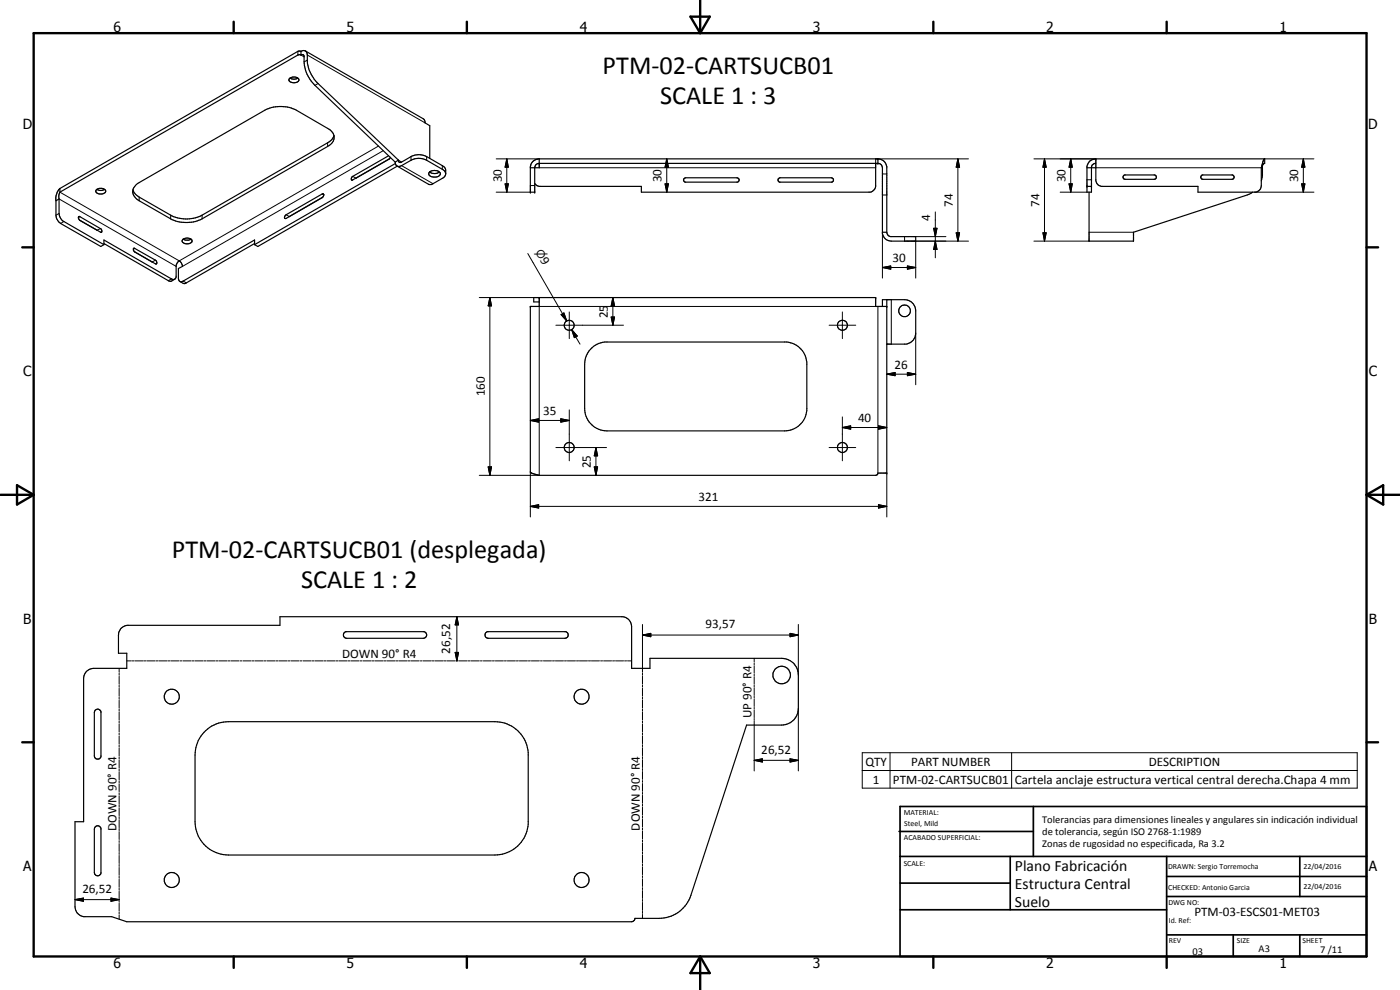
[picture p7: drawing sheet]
<svg xmlns="http://www.w3.org/2000/svg" width="420mm" height="297mm" viewBox="0 0 420 297" stroke-linecap="round" stroke-linejoin="round" font-family="sans-serif">
<g fill="none" stroke="#000" stroke-width=".35">
<path d="M90.3 15.4a1.16 1.16 0 0 1 1.4-.1 1.16 1.16 0 0 1 .5 1.2 9.5 9.5 0 0 0 1.5 6.3l1.8 2.3 24.1 22.9M90.3 16.5l.6-.1 .2 .2a11.4 11.4 0 0 0 3.4 9l24.1 23M90.3 15.4v1.1M90.3 16.5h-.9l-71.4 41.2M90.3 15.4h-.9l-71.4 41.2M91.6 15.3l35.6 20.5 .4 1.1 1.4 .8v9.8M86.9 23.5a1.67 1.67 0 0 1 2.8 .6 1.84 1.84 0 0 1-3-.1zM87.1 23.4l1 .3 1.3-.3M17.7 59.7v4.4a3 3 0 0 0 1.5 2.4l12 6.9M17.7 59.7l-.9 .5M18 56.6a4.3 4.3 0 0 0-1.2 3.6M18 57.7l-.4 1.1 .1 .9"/>
<path d="M18 56.6v1.1M28.9 57a1.85 1.85 0 0 1 2.8 .4 1.73 1.73 0 0 1-3 0zM29.1 56.8l1 .3 1.3-.3M40.7 55.6l1.1-.8 37.7-21.7a10.6 10.6 0 0 1 9.4 0l9.4 5.4a2.85 2.85 0 0 1 2 2.7 2.85 2.85 0 0 1-2 2.7l-37.6 21.8a10.6 10.6 0 0 1-9.5 0l-9.4-5.5a2.86 2.86 0 0 1-1.1-4.6zM96.8 59.2l-10.1 5.8M100.2 40.7l-.5 1-.9 .9-38.1 22a10.3 10.3 0 0 1-9.5 0l-9.4-5.5-1.1-.8-.8-1.4M116.6 46.7l-10.7 6.2-.5 .6v.4l.3 .2 11-6.3 .5-.6M116.8 47.7l-10 5.8M118.6 48.6a1.15 1.15 0 0 0 .6 1.3 1.15 1.15 0 0 0 1.3-.2l3.1-1.8a5.3 5.3 0 0 1 4.4 .2l5 2.9 .5 .4 .3 .8M118.6 49.1l-42.2 24.3M119.2 49.8l9.6 5.6h.6l3.6-2.1 .5-.4 .3-.7M119.2 49.9l-41.8 24.1-1-.6"/>
<path d="M119.6 48a.58 .58 0 0 0 .2 .7 .58 .58 0 0 0 .7-.1l2.8-1.6a5 5 0 0 1 4.7 0l5.3 3.1 .4 .7 .1 1.4M119.6 48l-1 .6M128.9 51.6a2.5 2.5 0 0 0 3 0M129 51.6a2.07 2.07 0 0 1 3.2 .6 2.09 2.09 0 0 1-3.5 .1zM129 51.6h.1M161.8 47.7v2.6h-2.6M205.3 53.6l.5-.3h15.3a.66 .66 0 0 1 .7 .6 .66 .66 0 0 1-.5 .8h-15.7l-.5-.6zM233.6 53.6l.5-.3h15.4a.67 .67 0 0 1 .6 .6 .67 .67 0 0 1-.4 .8h-15.7l-.5-.4zM262.8 49v7l-.5 .9-1.2 .8h-68.6v-1.8h-30.7l-.6-.2-.7-.7M263.5 47.7h-101.9a2.63 2.63 0 0 0-2.4 2.4v7.6h1.3v-7.4l.4-.9 .7-.4h102.1l.7 .4 .4 .9v19.8a2.72 2.72 0 0 0 2.7 2.2h7.3v-1.3h-7.6l-.7-.4-.4-.9M263.5 47.7a2.71 2.71 0 0 1 2.6 2.3v19.7M263.5 47.7v1.3"/>
<path d="M326.2 55.9h1.4M326.2 50.3h2.7M326.8 57.7v14.6h13.4v-2.6l34.1-11.2 1.7-.8M328.9 47.7a2.72 2.72 0 0 0-2.7 2.3v7.7h1.4v-7.6l.5-.9 .8-.2M328.9 47.7v6.6l.7 1.2 .9 .4h29v1.8h17.4a2.07 2.07 0 0 0 1.6-2v-5.4M328.9 47.7h50.6v1.3l-.3 .2-.7 1.1M337.2 52.7l.3-.2h9a.66 .66 0 0 1 .5 .7 .66 .66 0 0 1-.6 .6h-8.7a.65 .65 0 0 1-.6-.4 .65 .65 0 0 1 .1-.7zM360.5 52.7l.3-.2h9.1a.67 .67 0 0 1 .5 .7 .67 .67 0 0 1-.7 .6l-9-.1a.67 .67 0 0 1-.2-1zM378.9 49.7v3l-.4 1.6M379.5 47.7l-1 2.6M16.8 60.2v4.4a3.3 3.3 0 0 0 1.4 2.5l12.1 6.9 .9-.6M23.9 66.1l6.4 3.6 .3-.1-.3-1-6.6-3.7a.72 .72 0 0 0 .3 1.2"/>
<path d="M29.2 69.1h.1M31.2 73.4v-1.4l20.3 11.7a.85 .85 0 0 0 1.4-.6l.1-3.9a.73 .73 0 0 1 .6-.8 .73 .73 0 0 1 .9 .6l.3 .9-1.3 .7v2.9l.5 1M31.2 73.1l19.5 11.2h.8l.9-.5M40.1 74.5l6.5 3.6a.63 .63 0 0 1 .5 .5 .63 .63 0 0 1-.3 .6l-6.5-3.7-.3-.4zM40.4 75.6l5.4 3M54.9 71.8a1.89 1.89 0 0 1 2.7 .5 1.73 1.73 0 0 1-3 0zM55 71.8a2.04 2.04 0 0 0 2.3 0M76.4 73.1l-20.7 11.9h-.6l-1.1-.5M76.4 73.4v-1.4l-21.4 12.3-1 .2M85.7 64.6l11-6.4a.44 .44 0 0 1 .5 .3 .44 .44 0 0 1-.3 .6l-11 6.4a.41 .41 0 0 1-.6-.1 .41 .41 0 0 1 .2-.6zM264.8 69.7h1.3M161.8 89.3v2.6h-2.6v49.7l.7 .5 1.9 .5h101l.5-.2 .2-.5h2.6v-52"/>
<path d="M161.8 90.6h-1.6v-1.3h102.6v2.6h3.3M264.8 91.9v-2h6.7a3.3 3.3 0 0 1 3.3 3.4v6.6a3.3 3.3 0 0 1-2.9 3.4h-5.8M177.2 104.8l2-1.5 2.3-.7h54.6a6.8 6.8 0 0 1 6 6v14.6a6.8 6.8 0 0 1-6.6 6.1h-53.4a6.8 6.8 0 0 1-6.6-6.7v-13.3a6.6 6.6 0 0 1 1.7-4.5zM36.4 188.5l1.8-.9h45.8v-2.6h102.9a3 3 0 0 1 2.7 3v12.5h5.5v-3h39.5a5 5 0 0 1 5 5v10a5 5 0 0 1-5 5.1h-10.5l-16.8 51a10 10 0 0 1-9.5 6.9h-7.3l-.2 .7-.7 .4h-151.6l-4.5-1.6h-8.4a3.1 3.1 0 0 1-2.6-3v-25.5h2.6v-43a3 3 0 0 1 3-3h9.9v-4.5h-2.5l.1-6.2zM103.2 189.9l.6-.4h23.5a1.01 1.01 0 0 1 .7 1.1 1.01 1.01 0 0 1-1 .9h-23a1.02 1.02 0 0 1-.8-1.6zM145.7 189.9l.6-.4h23.5a1.02 1.02 0 0 1 .7 1.1 1.02 1.02 0 0 1-1 .9h-23a1.02 1.02 0 0 1-.8-1.6zM28.6 213.1a1 1 0 0 1 1.7 .4v13.5a1.02 1.02 0 0 1-1.1 .8 1.02 1.02 0 0 1-.9-1v-13zM61.2 219.8a10.2 10.2 0 0 1 7.3-3.3h80a10 10 0 0 1 10 9.3v21.5a10 10 0 0 1-10 9.2h-80a10 10 0 0 1-10-10v-20a10.1 10.1 0 0 1 2.7-6.7zM28.7 247.9a1.01 1.01 0 0 1 1.6 .6v13.5a1.01 1.01 0 0 1-1.1 .8 1.01 1.01 0 0 1-.9-1v-13z"/>
<circle cx="170.8" cy="97.6" r="1.5"/>
<circle cx="252.8" cy="97.6" r="1.49"/>
<circle cx="271.5" cy="93.3" r="1.75"/>
<circle cx="170.8" cy="134.3" r="1.51"/>
<circle cx="252.8" cy="134.3" r="1.51"/>
<circle cx="51.5" cy="209" r="2.25"/>
<circle cx="174.5" cy="209" r="2.25"/>
<circle cx="234.6" cy="202.5" r="2.63"/>
<circle cx="51.5" cy="264" r="2.26"/>
<circle cx="174.5" cy="264" r="2.24"/>
</g>
<g fill="none" stroke="#000" stroke-width=".3">
<path d="M89.4 15.4v1.1M90.3 16.5l1 .6M92.2 18l-.9 .6M92.2 16.5l35.4 20.4M95.5 25.1l-1 .5M17.7 59.7l35.2 20.2M41.8 59.1v1.1M96.7 58.2l.5 .3M98.3 42.8v1.1M105.9 52.9l.9 .6M113.6 43.8l-59.8 34.5-35.8-20.6M115 45.2l-60.2 34.7"/>
<path d="M119.6 48l.9 .6M120.5 49.7l9.5 5.4M123.3 47v1.1M128 47v1.1M132.7 49.7v1.1M148.9 47.7h12.9M148.9 57.7h10.3M151.6 55.2h1l-.5 2.5zM152.1 47.7l.5 2.5h-1zM152.1 47.7v10M159.2 55.7h1.3M161.8 50.3h101"/>
<path d="M199.6 55.2h1l-.5 2.5zM200.1 47.7l.5 2.5h-1zM200.1 47.7v10M264.8 52.2h1.3M264.8 58.5h1.3M287.5 47.7l.5 2.5h-1zM287.5 47.7v24.6M290.6 47.7h-27.8v1.3M310.3 47.7h18.6M313.5 47.7l.5 2.5h-1zM313.5 47.7v24.6M318.2 57.7h8"/>
<path d="M320.8 55.2h1l-.5 2.5zM321.3 47.7l.5 2.5h-1zM321.3 47.7v10M326.2 53.9h1.4M328.9 50.3h50M376.5 57.7h17.8M379.5 47.7h14.8M390.6 55.2h1l-.5 2.5zM391.1 47.7l.5 2.5h-1zM391.1 47.7v10M17.7 64.1l-.9 .5M19.2 66.5l-1 .6"/>
<path d="M24 65l-.5 .3M30.1 68.6l-.9 .5M40.5 74.5l-.5 .3M46.6 78.1l-.9 .5M51.2 64.6v1.1M60.7 64.6v1.1M85.9 64.4l.9 .6M158.4 76.1l11.7 20.2M264.8 69.7v13.7M271.5 71v1.3h19.1M272.3 79.8l2.5 .5-2.5 .5zM274.8 72.3v11.1"/>
<path d="M274.8 71h9.1M280.2 68.5h1l-.5 2.5zM280.7 72.3l.5 2.5h-1zM280.7 63.6v13.7M287 69.8h1l-.5 2.5zM310.3 72.3h16.5M313 69.8h1l-.5 2.5zM326.8 69.7h13.4M51.5 83.7l-1 .5M55 84.3l.9 .6M143.8 89.3h18M147 89.3l.5 2.5h-1z"/>
<path d="M147 89.3v53.3M166.8 97.6h20.3M168.4 94.4l.8-.5 .9 2.4zM168.8 94.1l1.3 2.2M170.8 93.6v8M171.6 98.9l1.7 1.9-.9 .5zM171.6 98.9l2.5 4.4M183.4 95.1h1l-.5 2.5zM183.9 89.3l.5 2.5h-1zM183.9 89.3v8.3M248.8 97.6h8M252.8 93.6v8"/>
<path d="M262.8 91.9h-101v50.7h-18M263.5 91.9v50M264.8 80.3l2.5-.5v1zM264.8 80.3h10M267.5 89.9v13.4M274.8 99.9v15.5M266.1 112.3l2.5-.5v.9zM266.1 112.3h8.7M272.3 111.8l2.5 .5-2.5 .4zM159.2 126.2l2.5-.6v1.1zM159.2 126.2h11.6M166.8 134.3h15.2"/>
<path d="M168.3 125.6l2.5 .6-2.5 .5zM170.8 123v15.3M178.8 134.3l.6 2.5h-1.1zM178.8 134.3v8.3M248.8 134.3h8M252.8 128.3l2.5-.5v1zM252.8 125.1v13.2M252.8 128.3h13.3M263.6 127.8l2.5 .5-2.5 .5zM146.5 140.1h1l-.5 2.5zM159.2 151.9l2.5-.5v1zM159.2 151.9h106.9"/>
<path d="M159.2 141.6v13.5M178.3 140.1h1.1l-.6 2.5zM263.6 151.4l2.5 .5-2.5 .5zM266.1 141.9v13.2M38 198.3h1.3M39.5 198.3h.7M40.5 198.3h2.4M43.1 198.3h.7M44.1 198.3h2.4M46.8 198.3h.6M47.7 198.3h2.4M50.4 198.3h.6"/>
<path d="M51.3 198.3h2.4M54 198.3h.6M54.9 198.3h2.4M57.6 198.3h.6M58.5 198.3h2.4M61.2 198.3h.6M62.1 198.3h2.4M64.8 198.3h.6M65.7 198.3h2.4M68.4 198.3h.6M69.3 198.3h2.4M72 198.3h.6"/>
<path d="M72.9 198.3h2.4M75.6 198.3h.6M76.5 198.3h2.4M79.2 198.3h.6M80.1 198.3h2.4M82.8 198.3h.6M83.7 198.3h2.4M86.4 198.3h.6M87.3 198.3h2.4M90.1 198.3h.5M91 198.3h2.4M93.7 198.3h.6"/>
<path d="M94.6 198.3h2.4M97.3 198.3h.6M98.2 198.3h2.4M100.9 198.3h.6M101.8 198.3h2.4M104.5 198.3h.6M105.4 198.3h2.4M108.1 198.3h.6M109 198.3h2.4M111.7 198.3h.6M112.6 198.3h2.4M115.3 198.3h.6"/>
<path d="M116.2 198.3h2.4M118.9 198.3h.6M119.8 198.3h2.4M122.5 198.3h.6M123.4 198.3h2.4M126.1 198.3h.6M127 198.3h2.4M129.7 198.3h.6M130.6 198.3h2.4M133.3 198.3h.6M134.2 198.3h2.4M136.6 195.7h1l-.5 2.6z"/>
<path d="M136.9 198.3h.6M137.1 185l.5 2.5h-1zM137.1 185v13.3M137.8 198.3h2.4M140.5 198.3h.6M141.4 198.3h2.4M144.2 198.3h.5M145.1 198.3h2.4M147.8 198.3h.6M148.7 198.3h2.4M151.4 198.3h.6M152.3 198.3h2.4"/>
<path d="M155 198.3h.6M155.9 198.3h2.4M158.6 198.3h.6M159.5 198.3h2.4M162.2 198.3h.6M163.1 198.3h2.4M165.8 198.3h.6M166.7 198.3h2.4M169.4 198.3h.6M170.3 198.3h2.4M173 198.3h.6M173.9 198.3h2.4"/>
<path d="M176.6 198.3h.6M177.5 198.3h2.4M180.2 198.3h.6M181.1 198.3h2.4M183.8 198.3h.6M184.7 198.3h2.4M187.4 198.3h.6M188.3 198.3h1.3M192.8 190.5l2.5-.5v1.1zM192.8 187.4v14.3M192.8 190.5h46.8M226.3 197.5v1.1"/>
<path d="M226.3 198.9v.6M226.3 199.8v2.2M237.1 190l2.5 .5-2.5 .6zM239.6 187.4v15.1M35.8 200.5v1.2M35.8 202v.6M35.8 202.9v2.4M35.8 205.6v.6M35.8 206.5v2.4M35.8 209.2v.6M35.8 210.1v2.4M35.8 212.8v.6"/>
<path d="M35.8 213.7v2.4M35.8 216.4v.6M35.8 217.3v2.3M35.8 220v.5M192.8 202v.6M192.8 202.9v2.4M192.8 205.6v.6M192.8 206.5v2.4M192.8 209.2v.6M192.8 210.1v2.3M192.8 212.7v.7M192.8 213.6v2.4"/>
<path d="M192.8 216.3v.6M192.8 217.2v2.4M192.8 219.9v.6M226.3 202.3v.5M226.3 203.1v2.2M226.3 205.6v.6M226.3 206.4v2.3M226.3 208.9v.6M226.3 209.8v2.2M226.3 212.3v.5M226.3 213.1v2.2M226.3 215.6v.6"/>
<path d="M226.3 216.4v14.9M239.6 212.5v18.8M35.8 220.9v2.3M35.8 223.5v.6M35.8 224.4v2.4M35.8 227.1v.6M35.8 228v2.4M35.8 230.7v.6M35.8 231.6v2.4M35.8 234.3v.6M35.8 235.2v2.3M35.8 237.9v.6"/>
<path d="M35.8 238.8v2.4M192.8 220.8v2.3M192.8 223.4v.6M192.8 224.3v2.4M192.8 227v.6M192.8 227.9v2.4M192.8 230.6v.6M192.8 231.5v2.3M192.8 234.2v.5M192.8 235.1v2.3M192.8 237.7v.6M192.8 238.6v2.4"/>
<path d="M226.3 228.1l2.5-.4v.9zM226.3 228.1h13.3M237.1 227.7l2.5 .4-2.5 .5zM258.8 225.8h148.5v10.7h-148.5zM258.8 231.2h148.5M267.1 225.8v10.7M303.6 225.8v10.7M35.8 241.4v.7M35.8 242.4v2.3M35.8 245v.6M35.8 245.9v2.4M35.8 248.6v.6"/>
<path d="M35.8 249.5v2.4M35.8 252.2v.6M35.8 253.1v2.4M35.8 255.8v.6M35.8 256.7v2.4M35.8 259.4v.6M192.8 241.3v.6M192.8 242.2v2.4M192.8 244.9v.6M192.8 245.8v2.4M192.8 248.5v.5M192.8 249.3v2.4"/>
<path d="M192.8 252v.6M192.8 252.9v2.4M192.8 255.6v.6M192.8 256.5v2.4M192.8 259.2v.6M22.5 269.9l2.5-.4v.9zM22.5 269.9h13.3M33.3 269.5l2.5 .4-2.5 .5zM35.8 260.3v2.3M35.8 262.9v.6M35.8 263.8v2.4M35.8 266.5v.6"/>
<path d="M35.8 267.4v2.4M35.8 270.1v.6M35.8 271v2.4M35.8 273.7v.6M35.8 274.6v1.2M192.8 260.1v2.3M192.8 262.8v.5M192.8 263.7v2.3M192.8 266.3v.6M192.8 267.2v2.4M192.8 269.9v.6M192.8 270.8v2.4"/>
<path d="M192.8 273.4v.7M192.8 274.4v1.1"/>
</g>
<g fill="#000">
<circle cx="159.2" cy="57.7" r=".18"/>
<circle cx="160.5" cy="57.7" r=".18"/>
<circle cx="161.8" cy="49" r=".18"/>
<circle cx="262.8" cy="49" r=".18"/>
<circle cx="263.5" cy="49" r=".18"/>
<circle cx="263.5" cy="47.7" r=".18"/>
<circle cx="326.2" cy="55.9" r=".18"/>
<circle cx="327.6" cy="55.9" r=".18"/>
<circle cx="159.2" cy="91.9" r=".18"/>
<circle cx="161.8" cy="89.3" r=".18"/>
<circle cx="262.8" cy="89.3" r=".18"/>
<circle cx="266.1" cy="91.9" r=".18"/>
<circle cx="266.1" cy="141.9" r=".18"/>
</g>
<g fill="none" stroke="#000" stroke-width=".71">
<path d="M10.1 9.9h400v277.1h-400zM70.1 6.5v3.4M140.1 6.5v3.4M207.2 5h5.8l-2.9 4.9zM210.1 0v9.9M280.1 6.5v3.4M350.1 6.5v3.4M6.7 74.2h3.4M410.1 74.2h3.5M.1 148.5h10M5.1 145.6l5 2.9-5 2.9zM410.1 148.5h10"/>
<path d="M410.1 148.5l5-2.9v5.8zM6.7 222.7h3.4M410.1 222.7h3.5M70.1 287v3.4M140.1 287v3.4M210.1 287v10M210.1 287l2.9 5h-5.8zM280.1 287v3.4M350.1 287v3.4"/>
</g>
<g fill="none" stroke="#000" stroke-width=".51">
<path d="M269.8 249.5h40.3M270.1 242h140v45h-140zM270.1 257h140M303.2 257v16M310.1 242v15M350.1 257v30M390.1 257v12M270.1 265h33.1M270.1 273h80M350.1 269h60M350.1 263h60M350.1 280.5h60"/>
<path d="M370.1 280.5v6.5M390.1 280.5v6.5"/>
</g>
<g fill="#000">
<path d="M151.6 55.2h1l-.5 2.5zM152.1 47.7l.5 2.5h-1zM199.6 55.2h1l-.5 2.5zM200.1 47.7l.5 2.5h-1zM287.5 47.7l.5 2.5h-1zM313.5 47.7l.5 2.5h-1zM320.8 55.2h1l-.5 2.5zM321.3 47.7l.5 2.5h-1zM390.6 55.2h1l-.5 2.5zM391.1 47.7l.5 2.5h-1zM264.8 80.3l2.5-.5v1zM280.2 68.5h1l-.5 2.5z"/>
<path d="M280.7 72.3l.5 2.5h-1zM287 69.8h1l-.5 2.5zM313 69.8h1l-.5 2.5zM147 89.3l.5 2.5h-1zM168.4 94.4l.8-.5 .9 2.4zM183.4 95.1h1l-.5 2.5zM183.9 89.3l.5 2.5h-1zM272.3 79.8l2.5 .5-2.5 .5zM171.6 98.9l1.7 1.9-.9 .5zM266.1 112.3l2.5-.5v.9zM272.3 111.8l2.5 .5-2.5 .4zM159.2 126.2l2.5-.6v1.1z"/>
<path d="M168.3 125.6l2.5 .6-2.5 .5zM178.8 134.3l.6 2.5h-1.1zM252.8 128.3l2.5-.5v1zM263.6 127.8l2.5 .5-2.5 .5zM146.5 140.1h1l-.5 2.5zM159.2 151.9l2.5-.5v1zM178.3 140.1h1.1l-.6 2.5zM263.6 151.4l2.5 .5-2.5 .5zM136.6 195.7h1l-.5 2.6zM137.1 185l.5 2.5h-1zM192.8 190.5l2.5-.5v1.1zM237.1 190l2.5 .5-2.5 .6z"/>
<path d="M226.3 228.1l2.5-.4v.9zM237.1 227.7l2.5 .4-2.5 .5zM22.5 269.9l2.5-.4v.9zM33.3 269.5l2.5 .4-2.5 .5z"/>
</g>
<g font-size="7.9">
<text x="180.8" y="22.3">PTM-02-CARTSUCB01</text>
<text x="198.1" y="31.2">SCALE 1 : 3</text>
<text x="51.6" y="167.4">PTM-02-CARTSUCB01 (desplegada)</text>
<text x="90.4" y="176.4">SCALE 1 : 2</text>
</g>
<g font-size="4.7">
<text x="304.6" y="261.2">Plano Fabricación</text>
<text x="304.6" y="266.6">Estructura Central</text>
<text x="304.6" y="272">Suelo</text>
</g>
<g font-size="4.2">
<text x="34" y="9.6">6</text>
<text x="104" y="9.6">5</text>
<text x="174" y="9.6">4</text>
<text x="244" y="9.6">3</text>
<text x="314" y="9.6">2</text>
<text x="384" y="9.6">1</text>
<text x="6.8" y="38.7">D</text>
<text x="410.6" y="38.7">D</text>
<text x="7" y="112.9">C</text>
<text x="410.8" y="112.9">C</text>
<text x="7" y="187.1">B</text>
<text x="410.8" y="187.1">B</text>
<text x="7" y="261.4">A</text>
<text x="410.8" y="261.4">A</text>
<text x="34" y="290.4">6</text>
<text x="104" y="290.4">5</text>
<text x="174" y="290.4">4</text>
<text x="244" y="290.4">3</text>
<text x="314" y="290.4">2</text>
<text x="384" y="290.4">1</text>
</g>
<g font-size="3.9">
<text x="150.6" y="54.7" transform="rotate(-90 150.6 54.7)">30</text>
<text x="198.6" y="54.7" transform="rotate(-90 198.6 54.7)">30</text>
<text x="319.8" y="54.7" transform="rotate(-90 319.8 54.7)">30</text>
<text x="389.6" y="54.7" transform="rotate(-90 389.6 54.7)">30</text>
<text x="285.9" y="62" transform="rotate(-90 285.9 62)">74</text>
<text x="312" y="62" transform="rotate(-90 312 62)">74</text>
<text x="279.2" y="66.4" transform="rotate(-90 279.2 66.4)">4</text>
<text x="162" y="78.1" transform="rotate(60 162 78.1)">9</text>
<text x="267.8" y="78.7">30</text>
<text x="182.4" y="95.5" transform="rotate(-90 182.4 95.5)">25</text>
<text x="268.5" y="110.7">26</text>
<text x="145.5" y="119" transform="rotate(-90 145.5 119)">160</text>
<text x="163" y="124.6">35</text>
<text x="257.5" y="126.7">40</text>
<text x="177.3" y="140.5" transform="rotate(-90 177.3 140.5)">25</text>
<text x="209.7" y="150.4">321</text>
<text x="211.7" y="188.5">93,57</text>
<text x="102.7" y="197.5">DOWN 90° R4</text>
<text x="135.1" y="196.1" transform="rotate(-90 135.1 196.1)">26,52</text>
<text x="225.5" y="215.4" transform="rotate(-90 225.5 215.4)">UP 90° R4</text>
<text x="228.5" y="226.1">26,52</text>
<text x="259.7" y="229.8">QTY</text>
<text x="273.4" y="229.8">PART NUMBER</text>
<text x="344.8" y="229.8">DESCRIPTION</text>
<text x="261.9" y="235.1">1</text>
<text x="268" y="235.1">PTM-02-CARTSUCB01</text>
<text x="304.5" y="235.2">Cartela anclaje estructura vertical central derecha.Chapa 4 mm</text>
<text x="35" y="249.3" transform="rotate(-90 35 249.3)">DOWN 90° R4</text>
<text x="192" y="249.2" transform="rotate(-90 192 249.2)">DOWN 90° R4</text>
<text x="24.7" y="267.8">26,52</text>
<text x="358.5" y="275">PTM-03-ESCS01-MET03</text>
</g>
<text font-size="3.3" x="160.6" y="75.6" transform="rotate(60 160.6 75.6)">n</text>
<g font-size="3.1">
<text x="312.7" y="246.8">Tolerancias para dimensiones lineales y angulares sin indicación individual</text>
<text x="312.7" y="250.4">de tolerancia, según ISO 2768-1:1989</text>
<text x="312.7" y="254">Zonas de rugosidad no especificada, Ra 3.2</text>
<text x="357.9" y="286.4">03</text>
<text x="377.7" y="285.6">A3</text>
<text x="396.2" y="285.9">7 /11</text>
</g>
<g font-size="2.4">
<text x="271.2" y="244.4">MATERIAL:</text>
<text x="271.3" y="252">ACABADO SUPERFICIAL:</text>
<text x="271.4" y="247.9">Steel, Mild</text>
<text x="271.2" y="259.7">SCALE:</text>
<text x="350.6" y="260.8">DRAWN: Sergio Torremocha</text>
<text x="391.2" y="260.6">22/04/2016</text>
<text x="350.6" y="267">CHECKED: Antonio Garcia</text>
<text x="391.2" y="266.7">22/04/2016</text>
<text x="350.6" y="271.4">DWG NO:</text>
<text x="350.8" y="276.9">Id. Ref:</text>
<text x="350.8" y="282.8">REV</text>
<text x="371.2" y="282.9">SIZE</text>
<text x="390.9" y="282.9">SHEET</text>
</g>
</svg>
